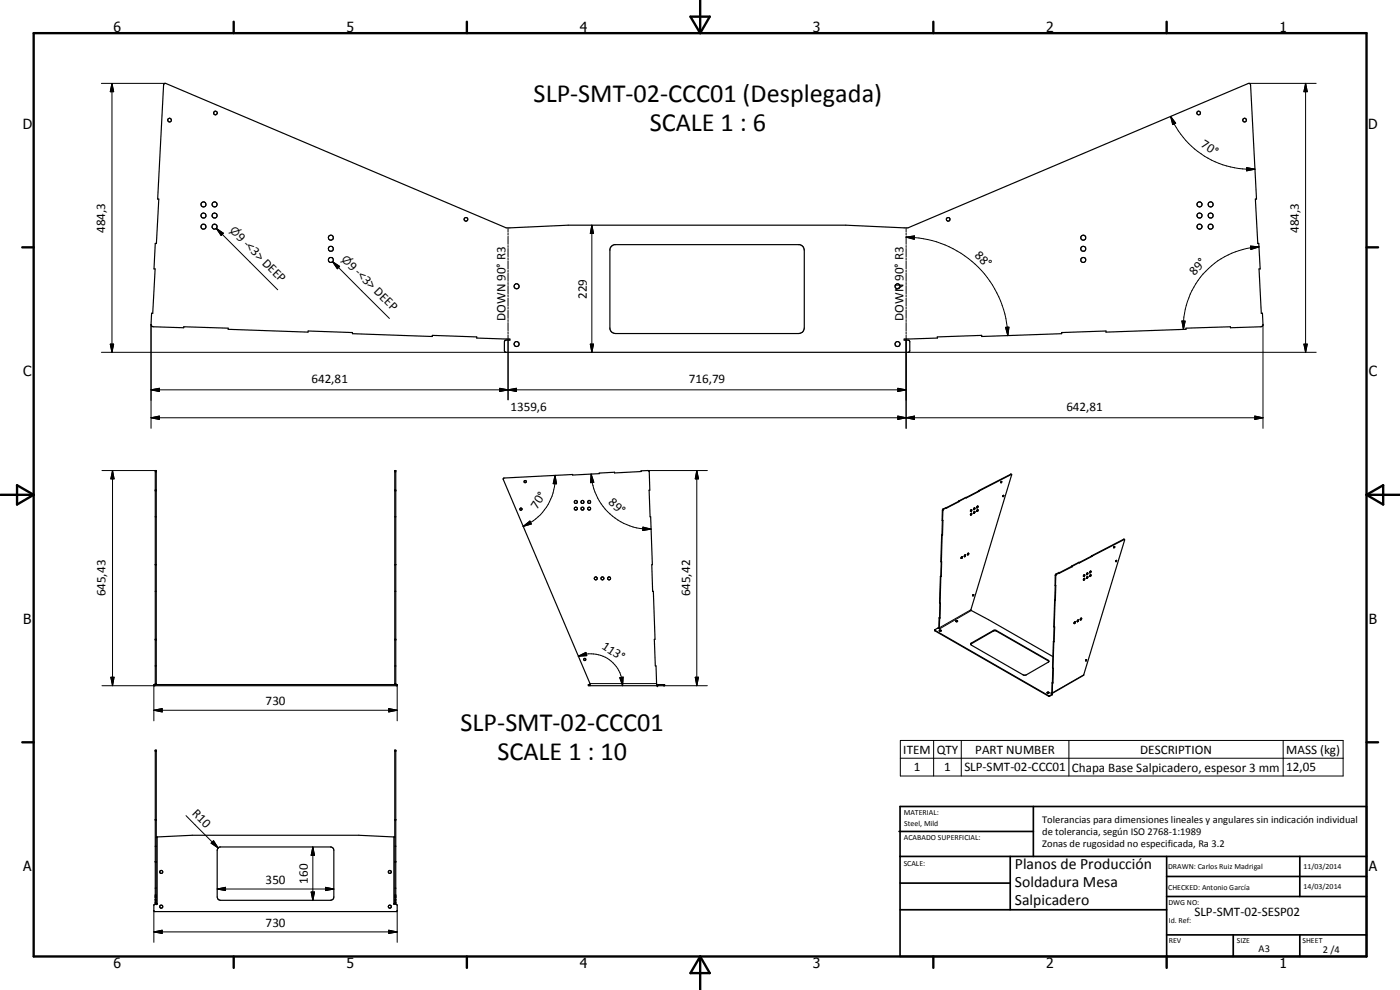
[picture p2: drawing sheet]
<svg xmlns="http://www.w3.org/2000/svg" width="420mm" height="297mm" viewBox="0 0 420 297" stroke-linecap="round" stroke-linejoin="round" font-family="sans-serif">
<g fill="none" stroke="#000" stroke-width=".35">
<path d="M49.2 25.2l.6-.1 102.1 43.3 18.6-.8h83.4l18.6 .8 102.4-43.4 .4 .5 1.8 34.2h-.3l.7 13.4 .3-.1 .4 7.7h-.3l.6 13.3h.4l.1 3.5-.6 .5-9.1 .3v-.3l-13.4 .5v.3l-24 .9v-.4l-13.3 .5v.3l-24 .9v-.4l-13.3 .5v.3l-10 .3v.4h1.2l.5 .2v2.9l-.3 .5h-121l-.3-.5v-2.8l.4-.3h1.2v-.4l-9.9-.3v-.3l-13.4-.5v.4l-23.9-.9v-.3l-13.3-.5-.1 .4-23.9-.9v-.3l-22.7-.5-.5-.7 .2-3.3h.3l.8-13.3h-.4l.4-7.7 .3 .1 .8-13.4h-.4zM183.4 74l1-.6h55.6a1.68 1.68 0 0 1 1.4 1.7v23.3a1.65 1.65 0 0 1-1.7 1.7h-55a1.68 1.68 0 0 1-1.7-1.4v-23.9zM46.6 147.1h.3M46.6 155.1h.3M118.5 147.1h.3M118.5 155.1h.3M157.4 144.3l.4-.1a.35 .35 0 0 1 0 .5 .35 .35 0 0 1-.5 0zM282.8 156.2l-.1 4.3M282.9 156.2l.1-.1-.1 4.5M284.1 152.3l-1.2 .6v3.3M284.1 152.3l-1.1 .7-.1 3.2M287.7 150.4l.2 .1"/>
<path d="M287.7 150.4l-3.7 1.9M287.7 150.3l.2 .1M287.7 150.3v.1M287.9 150.5l-3.8 1.8M287.9 150.4v.1M290 149.3l-2.3 1M290 149.3l-2.1 1.1M291.3 153.1l.2-.2 .2 .2-.3 .4-.2-.1zM291.5 154l-.3 .5M291.5 154l.1 .4-.4 .1M291.5 152.9l-.3 .5M292.3 153.6l.3-.1-.3 .5z"/>
<path d="M292.3 152.4h.3v.3l-.3 .2zM292.4 152.4l-.2 .4M292.4 153.5l-.2 .4M293.2 153.1l.3-.1-.1 .4h-.3zM293.4 151.8l-.3 .5M293.4 153h.1M293.4 151.8h.1M293.4 152.9l-.3 .5M293.4 151.8v.5h-.3M293.7 147.4l-3.7 1.9M293.7 147.4h.1M293.7 147.2l.1 .2"/>
<path d="M293.7 147.2v.2M293.8 147.4l9.8-5-12.2 40.6 24.6 14M293.8 147.4l-3.8 1.9M293.8 147.4h.1M300.4 144.5h.2l-.2 .4zM300.5 144.4l-.2 .4M300.9 148.8l.4-.1-.2 .3zM301.1 148.6l-.2 .3M303.4 142.2l-9.7 5M303.4 142.2v.1M303.4 142.3l.2 .1M46.6 169.5h.3"/>
<path d="M46.6 177.4h.3M46.6 169.4h.3M118.5 169.5h.3M118.5 177.4h.3M118.5 169.4h.3M282.2 173h.2M282.2 173l-.2 7.9 .1 .1M282.4 172.9l.1 .1M282.4 172.9l-.2 .1M282.4 173l-.3 8M282.5 168.6l-.1 4.3M282.5 173h-.1"/>
<path d="M282.5 168.6v4.4M282.6 160.5l-.2 8 .1 .1M282.6 160.5l.1 .2M282.7 160.5l.2 .1M282.7 160.5h-.1M282.7 160.7l-.2 7.9M282.9 160.6l-.2 .1M288.4 167.5l.1 .1M288.7 167l-.3 .5M288.7 167h.1M288.7 167l.1 .3-.3 .3M289.5 166.5h.2l.1 .3-.3 .2z"/>
<path d="M289.6 166.5l-.2 .5M290.4 166.5h.1M290.6 166l-.2 .5M290.6 166l.1 .2-.3 .3M290.6 166l-.3 .4M291.9 178.6l.4-.1-.3 .3zM292.1 178.4l-.2 .3M316.7 175.7l-.1 4.3M316.8 175.7l-.1 4.4M318 171.9l-.2-.2-.9 .6-.2 .3 .1 3.1M318 171.9l-1.1 .6-.1 3.2M321.6 169.9l-3.6 1.9"/>
<path d="M321.6 169.9l.2 .2M321.6 169.8v.1M321.6 169.8l.2 .1M321.8 170.1l-3.8 1.8M321.8 169.9v.2M323.9 168.8l-2.3 1M323.9 168.8l-2.1 1.1M325.2 172.9v.1M325.2 174v.1M325.4 172.5l.1 .3-.3 .2M325.4 173.5l-.2 .5M325.4 172.5l-.2 .4"/>
<path d="M325.4 173.5l.1 .1M325.5 173.6l.1 .1M325.6 173.7l-.4 .4M326.3 173l-.2 .5M326.3 171.9a.29 .29 0 0 1 .1 .3 .29 .29 0 0 1-.3 .2zM326.3 173l-.2 .4M326.3 171.9l-.2 .4M326.3 173l.2 .3-.4 .2M327.3 172.5l.1 .2-.2 .3-.2-.2M327.3 171.4l.1 .2-.3 .2M327.3 171.4l-.2 .4M327.3 172.5l-.3 .3"/>
<path d="M327.3 172.5l-.2 .4M327.6 166.9l-3.7 1.9M327.6 166.9l.1 .1M327.6 166.8v.1M327.6 166.8l.1 .1M327.7 166.9l9.8-5-12.3 40.7-9.4 5.5M327.7 167l-3.8 1.8M327.7 166.9v.1M334.4 164l-.2 .3M334.4 164l.1 .2-.3 .1M334.9 168.2h.2l-.1 .3zM335 168.1l-.2 .3"/>
<path d="M337.5 161.8h-.3l-9.6 5M46.6 191.8h.3M46.6 199.8h.3M118.5 191.8h.3M118.5 199.8h.3M280.5 189l34.2 19.7 1.1-.4M280.5 189l.1 .3 34.1 19.6 1.1-.5-.3-.5M281.8 188.3l.1 .1M281.8 188.3l.1 .3M281.8 185.4l.2 .1M281.8 185.4v2.9M281.9 188.4l.1 .3-.5-.2-1 .5"/>
<path d="M281.9 189.3h.6M282 185.3l.1 .1M282 185.3l-.2 .1M282 185.5l-.1 2.9M282.1 181l-.1 4.3M282.1 185.4l-.1 .1M282.1 181v4.4M282.5 189.3l-.4-.3-.1 .3M282.5 189.3h-.5M286.9 186.5h.4M286.9 186.5v-.3l.5 .1-.1 .2M286.9 186.4l.4 .1"/>
<path d="M291.3 193.3l.2-.3 6.7-3.9h.7l15.7 9 .1 .4M291.3 193.3l15.9 9.3 .8-.1 6.7-4M291.3 193.3l6.9-4 .5-.1 16.1 9.3M316.1 192.5l.2 .1M316.1 192.5l-.1 8M316.2 192.4l.1 .1M316.2 192.4l-.1 .1M316.3 192.6l-.3 7.9M316.3 188.1l-.1 4.3M316.3 192.5v.1M316.4 188.1l-.1 4.4M316.5 180.1l-.1 8"/>
<path d="M316.5 180.1h.1M316.6 180l-.1 .1M316.6 180l.1 .1M316.6 180.1l-.2 8M316.7 180.1h-.1M322.6 186.6l-.3 .4M322.7 186.6l-.3 .5M322.7 186.6v.2l-.3 .3M323.5 186l.1 .4h-.4M323.5 186l-.3 .4M323.5 186l-.3 .5M324.3 185.6l.1-.1 .2 .1-.2 .4z"/>
<path d="M324.5 185.5l-.3 .4M325.9 198.2h-.1M326 197.9l-.2 .2M326 197.9h.1M326 197.9l-.1 .3M326 197.9l.1 .1M326.1 198l-.1 .2-.2-.1M46.2 205.4h73v.3h-73zM46.6 205.1h.3M46.7 205.4l-.1-64.2h.3v64l.2 .2M118.5 205.1v-63.9h.3l-.1 64.2M118.5 205.1h.3"/>
<path d="M118.5 205.1l-.2 .3M177.1 205.4h-.5v.3h22.9v-.3h-2.4M177.1 205.7v-.6l-26.1-61.3 .1-.3 28.8-1.4-.1-.2 4.6-.2v.2l8-.4v-.2l2.1-.1 .3 .2 .2 5.7h-.2l1 22.3-.2 .1 .3 8 .2-.1 .5 14.4h-.2l.7 13.9M197.3 205.4v.3M314.3 207.7l.4-.1 .1 .3-.2 .1zM314.3 207.9h.5M315.5 207.9v.1M315.7 207.8l.1 .1M315.7 207.8l-.2 .1M315.8 208.1h-.1M315.8 204.9l.1 .1M315.8 204.9l-.1 2.9"/>
<path d="M315.8 207.9v.2M315.8 204.9h.2M315.8 204.9h.1M315.9 205l-.1 2.9M316 200.5l-.2 4.4M316 200.5v4.4M316 204.9l-.1 .1M46.6 258.5h.3M46.6 245.9h.3M46.6 253.9h.3M46.9 251.1l10.8-.5h50l10.8 .5M65.4 254.5l.5-.4 33.7 .1 .5 .5 .1 .4-.1 14.5-.9 .5-33.5-.1-.3-.3-.2-.6v-14z"/>
<path d="M118.5 258.5h.3M118.5 245.9h.3M118.5 253.9h.3M46.6 270.1h.3M46.6 270h.3M46.6 269.9h.3M46.6 266.5h.3M46.6 269.1h.3M46.6 269.2h.3M46.6 269.4h.3M46.6 270.7h.3M46.6 270.9h.3"/>
<path d="M46.6 270.6h.3M46.9 271.1v-46h-.3v46h.6v.2h-.7l-.3 .3v1.6l.2 .3h72.6l.2-.3v-1.6l-.3-.3h-.7v-.2h.6v-46h-.3v46M118.5 270.1h.3M118.5 270h.3M118.5 269.9h.3M118.5 266.5h.3M118.5 269.1h.3M118.5 269.2h.3M118.5 269.4h.3M118.5 270.7h.3M118.5 270.9h.3M118.5 270.6h.3"/>
<circle cx="50.9" cy="36.1" r=".55"/>
<circle cx="64.7" cy="33.9" r=".54"/>
<circle cx="359.7" cy="33.9" r=".55"/>
<circle cx="373.5" cy="36" r=".57"/>
<circle cx="61.1" cy="61.3" r=".74"/>
<circle cx="61.1" cy="68" r=".75"/>
<circle cx="61.1" cy="64.7" r=".74"/>
<circle cx="64.4" cy="68" r=".74"/>
<circle cx="64.4" cy="61.3" r=".75"/>
<circle cx="64.4" cy="64.7" r=".75"/>
<circle cx="99.3" cy="78" r=".75"/>
<circle cx="99.3" cy="71.3" r=".74"/>
<circle cx="99.3" cy="74.7" r=".76"/>
<circle cx="139.8" cy="65.8" r=".55"/>
<circle cx="284.6" cy="65.8" r=".53"/>
<circle cx="325.1" cy="74.6" r=".75"/>
<circle cx="325.1" cy="78" r=".77"/>
<circle cx="325.1" cy="71.3" r=".76"/>
<circle cx="360" cy="68" r=".75"/>
<circle cx="360" cy="64.7" r=".76"/>
<circle cx="360" cy="61.3" r=".76"/>
<circle cx="363.3" cy="61.3" r=".75"/>
<circle cx="363.3" cy="64.7" r=".75"/>
<circle cx="363.3" cy="68" r=".75"/>
<circle cx="155" cy="85.9" r=".76"/>
<circle cx="269.3" cy="85.9" r=".76"/>
<circle cx="155" cy="103.2" r=".76"/>
<circle cx="269.3" cy="103.2" r=".74"/>
<circle cx="156.3" cy="152.7" r=".33"/>
<circle cx="172.8" cy="150.6" r=".46"/>
<circle cx="172.8" cy="152.6" r=".45"/>
<circle cx="174.8" cy="150.6" r=".45"/>
<circle cx="174.8" cy="152.6" r=".44"/>
<circle cx="176.8" cy="150.6" r=".45"/>
<circle cx="176.8" cy="152.6" r=".45"/>
<circle cx="178.8" cy="173.5" r=".45"/>
<circle cx="180.8" cy="173.5" r=".44"/>
<circle cx="182.8" cy="173.5" r=".45"/>
<circle cx="175.5" cy="197.9" r=".34"/>
<circle cx="48.4" cy="261.6" r=".46"/>
<circle cx="48.4" cy="272" r=".46"/>
<circle cx="117" cy="272" r=".46"/>
<circle cx="117" cy="261.6" r=".45"/>
</g>
<g fill="none" stroke="#000" stroke-width=".3">
<path d="M30.4 25h19.2M33.6 25l.5 2.5h-1zM33.6 25v80.7M351.3 34.9l1.5 2.1-.9 .4zM351.3 34.9a26.1 26.1 0 0 0 25.3 15.9M374.8 25h20.2M391.8 25l.5 2.5h-1zM391.8 25v80.7M374.1 50.3l2.5 .5-2.5 .5zM64.9 68.5l2.1 1.5-.6 .7zM64.9 68.5l18.4 18.5M99.8 78.5l2.1 1.4-.7 .7z"/>
<path d="M99.8 78.5l17.1 17M152.5 68.4v1.2M152.5 69.9v.6M152.5 70.9v2.4M152.5 73.7v.6M152.5 74.5v2.5M152.5 77.3v.7M152.5 78.3v2.4M177.6 67.6l.5 2.5h-.9zM177.6 67.6v38.1M271.9 71.2l2.5-.4v1zM271.9 68.4v1.2"/>
<path d="M271.9 69.9v.6M271.9 70.9v2.4M271.9 73.7v.6M271.9 74.5v2.5M271.9 77.3v.7M271.9 78.3v2.4M271.9 71.2a30.5 30.5 0 0 1 30.6 29.5M375.3 73.8l2.6 .3-2.5 .7zM377.9 74.1a24 24 0 0 0-22.7 24.7M45.3 97.3v31.2M152.5 81.1v.6M152.5 82v2.5"/>
<path d="M152.5 84.8v.6M152.5 85.7v2.4M152.5 88.4v.7M152.5 89.4v2.5M152.5 92.2v.6M152.5 93.1v2.4M152.5 95.9v.6M152.5 96.8v2.5M152.5 99.6v.6M271.9 81.1v.6M271.9 82v2.5M271.9 84.8v.6"/>
<path d="M271.9 85.7v2.4M271.9 88.4v.7M271.9 89.4v2.5M271.9 92.2v.6M271.9 93.1v2.4M271.9 95.9v.6M271.9 96.8v2.5M271.9 99.6v.6M301.8 98.2h1l-.3 2.5zM354.7 96.3l1 .1-.5 2.4zM379 97.3v31.2M30.4 105.7h121.4"/>
<path d="M33.1 103.3h1l-.5 2.4zM45.3 117l2.5-.5v1zM45.3 117h226.6M150 116.5l2.5 .5-2.5 .5zM152.5 117l2.5-.5v1zM152.5 100.5v19.5M177.2 103.3h.9l-.5 2.4zM269.4 116.5l2.5 .5-2.5 .5zM271.9 100.5v28M272.5 105.7h122.5M391.3 103.3h1l-.5 2.4zM45.3 125.3l2.5-.5v1.1z"/>
<path d="M45.3 125.3h333.7M269.4 124.8l2.5 .5-2.5 .6zM269.4 124.8v1.1l5-1.1v1.1zM271.9 125.3l2.5-.5v1.1zM376.6 124.8l2.4 .5-2.4 .6zM30.6 141.2h16M33.8 141.2l.4 2.5h-.9zM33.8 141.2v64.5M46.6 141.6h.3M118.5 141.6h.3M157 157.9l2-1.6 .5 .9zM166.6 142.6l.4 2.6-1-.1z"/>
<path d="M166.6 142.6a15.6 15.6 0 0 1-9.6 15.3M177.4 142.2l.8 2.5-1 .1zM177.4 142.2a17.4 17.4 0 0 0 18 16.5M192.9 158.2l2.5 .5-2.5 .5zM194.4 141.2h17.9M209.1 141.2l.5 2.5h-1zM209.1 141.2v64.5M282.8 153.1l.2 .1M283 152.7l.2 .1M303.3 142.3l.2 .1M316.7 172.6l.2 .1M316.9 172.3h.2"/>
<path d="M337.2 161.8l.2 .1M173.6 196.9l2.2-1.2 .3 1zM173.6 196.9a9.7 9.7 0 0 1 6-.4 9.4 9.4 0 0 1 6.9 6.7l.3 2.5M280.6 189.1v.2M291.4 183l-9.5 5.4M291.5 193v.2M291.5 183.2l-9.4 5.4M298.1 189.2v.2M299 189.2v.2M314.6 198.1v.2M33.3 203.2h.9l-.4 2.5zM46.2 213.1l2.5-.5v1z"/>
<path d="M46.2 213.1h73M46.2 205.7v10.6M46.5 205.4v.3h-15.9M116.7 212.6l2.5 .5-2.5 .5zM118.9 205.4v.3M119.2 205.7v10.6M177.1 205.1h20M186 203.3l1-.1-.2 2.5zM197.6 205.4v.3M199.2 205.4v.3h13.1M208.6 203.2h1l-.5 2.5zM314.7 208.7v.2"/>
<path d="M315 208.7v.2M315.7 207.8l-.2 .1M315.8 208.3v.1M325.2 202.5l-9.4 5.4M46.6 225.4h.3M118.5 225.4h.3M270.2 222.2h132.9v10.6h-132.9zM270.2 227.5h132.9M280.2 222.2v10.6M288.5 222.2v10.6M320.8 222.2v10.6M385.1 222.2v10.6"/>
<path d="M47.2 251.1v20M55.8 244.7l9.7 9.7M63.4 253l.7-.7 1.4 2.1zM64.1 252.3l1.4 2.1-2.1-1.4zM93.9 254.1l.5 2.5h-1zM93.9 254.1v16M118.2 251.1v20M46.2 279.6l2.5-.5v1zM46.2 273.2v9.5M46.2 279.6h73M46.6 268.5h.3M46.6 268.9h.3"/>
<path d="M65.2 266.7l2.5-.5v1zM65.2 266.7h35M93.4 267.6h1l-.5 2.5zM97.7 266.2l2.5 .5-2.5 .5zM116.7 279.1l2.5 .5-2.5 .5zM118.5 268.5h.3M118.5 268.9h.3M119.2 273.2v9.5"/>
</g>
<g fill="#000">
<circle cx="46.6" cy="147.1" r=".18"/>
<circle cx="46.9" cy="147.1" r=".18"/>
<circle cx="118.5" cy="147.1" r=".18"/>
<circle cx="118.8" cy="147.1" r=".18"/>
<circle cx="46.6" cy="191.8" r=".18"/>
<circle cx="46.9" cy="191.8" r=".18"/>
<circle cx="118.5" cy="191.8" r=".18"/>
<circle cx="118.8" cy="191.8" r=".18"/>
<circle cx="197.3" cy="205.4" r=".18"/>
<circle cx="197.3" cy="205.7" r=".18"/>
<circle cx="46.6" cy="225.1" r=".18"/>
<circle cx="46.9" cy="225.1" r=".18"/>
<circle cx="118.5" cy="225.1" r=".18"/>
<circle cx="118.8" cy="225.1" r=".18"/>
<circle cx="46.6" cy="258.5" r=".18"/>
<circle cx="46.6" cy="245.9" r=".18"/>
<circle cx="46.9" cy="258.5" r=".18"/>
<circle cx="46.9" cy="251.1" r=".18"/>
<circle cx="46.9" cy="245.9" r=".18"/>
<circle cx="118.5" cy="258.5" r=".18"/>
<circle cx="118.5" cy="245.9" r=".18"/>
<circle cx="118.8" cy="258.5" r=".18"/>
<circle cx="118.8" cy="245.9" r=".18"/>
<circle cx="46.9" cy="271.1" r=".18"/>
</g>
<g fill="none" stroke="#000" stroke-width=".71">
<path d="M10.1 9.9h400v277.1h-400zM70.1 6.5v3.4M140.1 6.5v3.4M207.2 5h5.8l-2.9 4.9zM210.1 0v9.9M280.1 6.5v3.4M350.1 6.5v3.4M6.7 74.2h3.4M410.1 74.2h3.5M.1 148.5h10M5.1 145.6l5 2.9-5 2.9zM410.1 148.5h10"/>
<path d="M410.1 148.5l5-2.9v5.8zM6.7 222.7h3.4M410.1 222.7h3.5M70.1 287v3.4M140.1 287v3.4M210.1 287v10M210.1 287l2.9 5h-5.8zM280.1 287v3.4M350.1 287v3.4"/>
</g>
<g fill="none" stroke="#000" stroke-width=".51">
<path d="M269.8 249.5h40.3M270.1 242h140v45h-140zM270.1 257h140M303.2 257v16M310.1 242v15M350.1 257v30M390.1 257v12M270.1 265h33.1M270.1 273h80M350.1 269h60M350.1 263h60M350.1 280.5h60"/>
<path d="M370.1 280.5v6.5M390.1 280.5v6.5"/>
</g>
<g fill="#000">
<path d="M33.6 25l.5 2.5h-1zM351.3 34.9l1.5 2.1-.9 .4zM391.8 25l.5 2.5h-1zM374.1 50.3l2.5 .5-2.5 .5zM64.9 68.5l2.1 1.5-.6 .7zM99.8 78.5l2.1 1.4-.7 .7zM177.6 67.6l.5 2.5h-.9zM271.9 71.2l2.5-.4v1zM375.3 73.8l2.6 .3-2.5 .7zM301.8 98.2h1l-.3 2.5zM354.7 96.3l1 .1-.5 2.4zM33.1 103.3h1l-.5 2.4z"/>
<path d="M45.3 117l2.5-.5v1zM150 116.5l2.5 .5-2.5 .5zM152.5 117l2.5-.5v1zM177.2 103.3h.9l-.5 2.4zM269.4 116.5l2.5 .5-2.5 .5zM391.3 103.3h1l-.5 2.4zM45.3 125.3l2.5-.5v1.1zM269.4 124.8l2.5 .5-2.5 .6zM271.9 125.3l2.5-.5v1.1zM376.6 124.8l2.4 .5-2.4 .6zM33.8 141.2l.4 2.5h-.9zM157 157.9l2-1.6 .5 .9z"/>
<path d="M166.6 142.6l.4 2.6-1-.1zM177.4 142.2l.8 2.5-1 .1zM192.9 158.2l2.5 .5-2.5 .5zM209.1 141.2l.5 2.5h-1zM173.6 196.9l2.2-1.2 .3 1zM33.3 203.2h.9l-.4 2.5zM46.2 213.1l2.5-.5v1zM116.7 212.6l2.5 .5-2.5 .5zM186 203.3l1-.1-.2 2.5zM208.6 203.2h1l-.5 2.5zM64.1 252.3l1.4 2.1-2.1-1.4zM93.9 254.1l.5 2.5h-1z"/>
<path d="M46.2 279.6l2.5-.5v1zM65.2 266.7l2.5-.5v1zM93.4 267.6h1l-.5 2.5zM97.7 266.2l2.5 .5-2.5 .5zM116.7 279.1l2.5 .5-2.5 .5z"/>
</g>
<g font-size="7.9">
<text x="160.1" y="30.5">SLP-SMT-02-CCC01 (Desplegada)</text>
<text x="195" y="39.5">SCALE 1 : 6</text>
<text x="138.2" y="219.2">SLP-SMT-02-CCC01</text>
<text x="149.3" y="228.2">SCALE 1 : 10</text>
</g>
<g font-size="4.7">
<text x="304.6" y="260.8">Planos de Producción</text>
<text x="304.6" y="266.2">Soldadura Mesa</text>
<text x="304.6" y="271.6">Salpicadero</text>
</g>
<g font-size="4.2">
<text x="34" y="9.6">6</text>
<text x="104" y="9.6">5</text>
<text x="174" y="9.6">4</text>
<text x="244" y="9.6">3</text>
<text x="314" y="9.6">2</text>
<text x="384" y="9.6">1</text>
<text x="6.8" y="38.7">D</text>
<text x="410.6" y="38.7">D</text>
<text x="7" y="112.9">C</text>
<text x="410.8" y="112.9">C</text>
<text x="7" y="187.1">B</text>
<text x="410.8" y="187.1">B</text>
<text x="7" y="261.4">A</text>
<text x="410.8" y="261.4">A</text>
<text x="34" y="290.4">6</text>
<text x="104" y="290.4">5</text>
<text x="174" y="290.4">4</text>
<text x="244" y="290.4">3</text>
<text x="314" y="290.4">2</text>
<text x="384" y="290.4">1</text>
</g>
<g font-size="3.9">
<text x="360.2" y="43.9" transform="rotate(32 360.2 43.9)">70°</text>
<text x="31.6" y="69.9" transform="rotate(-90 31.6 69.9)">484,3</text>
<text x="70.8" y="71.3" transform="rotate(45 70.8 71.3)">9 -&lt;3&gt; DEEP</text>
<text x="389.8" y="69.9" transform="rotate(-90 389.8 69.9)">484,3</text>
<text x="292.3" y="76.8" transform="rotate(44 292.3 76.8)">88°</text>
<text x="104.3" y="80" transform="rotate(45 104.3 80)">9 -&lt;3&gt; DEEP</text>
<text x="358.5" y="82.8" transform="rotate(-47 358.5 82.8)">89°</text>
<text x="176.1" y="89.7" transform="rotate(-90 176.1 89.7)">229</text>
<text x="151.7" y="96.2" transform="rotate(-90 151.7 96.2)">DOWN 90° R3</text>
<text x="271.1" y="96.2" transform="rotate(-90 271.1 96.2)">DOWN 90° R3</text>
<text x="93.5" y="114.9">642,81</text>
<text x="206.7" y="114.9">716,79</text>
<text x="153.2" y="123.3">1359,6</text>
<text x="320" y="123.3">642,81</text>
<text x="161.2" y="153" transform="rotate(-58 161.2 153)">70°</text>
<text x="182.4" y="151" transform="rotate(42 182.4 151)">89°</text>
<text x="31.7" y="178.9" transform="rotate(-90 31.7 178.9)">645,43</text>
<text x="207.1" y="178.9" transform="rotate(-90 207.1 178.9)">645,42</text>
<text x="180.4" y="194.4" transform="rotate(34 180.4 194.4)">113°</text>
<text x="79.7" y="211.6">730</text>
<text x="271.1" y="226.1">ITEM</text>
<text x="281.1" y="226.1">QTY</text>
<text x="292.7" y="226.1">PART NUMBER</text>
<text x="342.2" y="226.1">DESCRIPTION</text>
<text x="386" y="226.2">MASS (kg)</text>
<text x="274.2" y="231.4">1</text>
<text x="283.4" y="231.4">1</text>
<text x="289.4" y="231.4">SLP-SMT-02-CCC01</text>
<text x="321.7" y="231.5">Chapa Base Salpicadero, espesor 3 mm</text>
<text x="386" y="231.4">12,05</text>
<text x="57.5" y="244.2" transform="rotate(45 57.5 244.2)">R10</text>
<text x="79.7" y="265.2">350</text>
<text x="92.4" y="265.1" transform="rotate(-90 92.4 265.1)">160</text>
<text x="358.5" y="275">SLP-SMT-02-SESP02</text>
<text x="79.7" y="278">730</text>
</g>
<g font-size="3.3">
<text x="68.8" y="69.4" transform="rotate(45 68.8 69.4)">n</text>
<text x="102.3" y="78" transform="rotate(45 102.3 78)">n</text>
</g>
<g font-size="3.1">
<text x="312.7" y="246.8">Tolerancias para dimensiones lineales y angulares sin indicación individual</text>
<text x="312.7" y="250.4">de tolerancia, según ISO 2768-1:1989</text>
<text x="312.7" y="254">Zonas de rugosidad no especificada, Ra 3.2</text>
<text x="377.7" y="285.6">A3</text>
<text x="397" y="285.9">2 /4</text>
</g>
<g font-size="2.4">
<text x="271.2" y="244.4">MATERIAL:</text>
<text x="271.3" y="252">ACABADO SUPERFICIAL:</text>
<text x="271.4" y="247.9">Steel, Mild</text>
<text x="271.2" y="259.7">SCALE:</text>
<text x="350.6" y="260.8">DRAWN: Carlos Ruiz Madrigal</text>
<text x="391.2" y="260.6">11/03/2014</text>
<text x="350.6" y="267.1">CHECKED: Antonio García</text>
<text x="391.2" y="266.7">14/03/2014</text>
<text x="350.6" y="271.4">DWG NO:</text>
<text x="350.8" y="276.9">Id. Ref:</text>
<text x="350.8" y="282.8">REV</text>
<text x="371.2" y="282.9">SIZE</text>
<text x="390.9" y="282.9">SHEET</text>
</g>
</svg>
